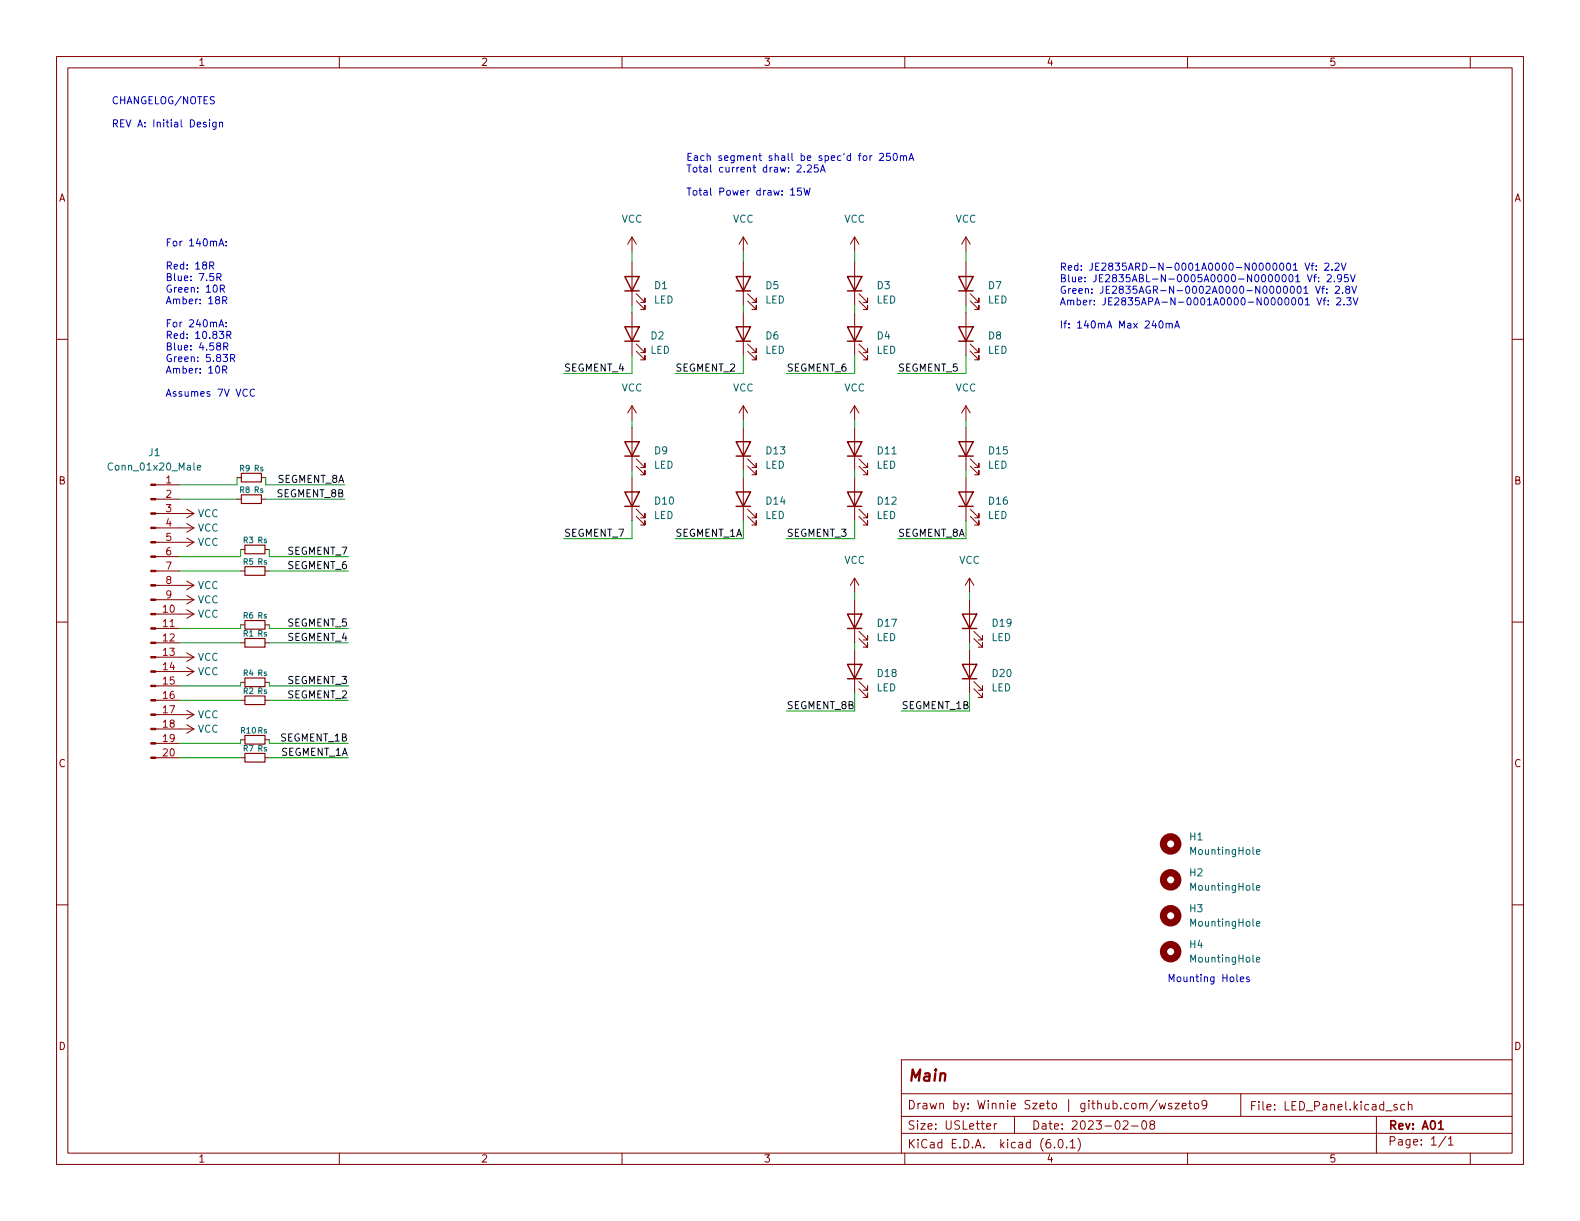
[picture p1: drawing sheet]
<svg xmlns="http://www.w3.org/2000/svg" width="279mm" height="216mm" viewBox="0 0 279 216" stroke-linecap="round" stroke-linejoin="round" font-family="sans-serif">
<g fill="none" stroke="#840000" stroke-width=".18">
<path d="M10 10h259.4v195.9h-259.4zM12 12h255.4v191.9h-255.4zM60 10v2M110 10v2M160 10v2M210 10v2M260 10v2M10 60h2M111.8 41.9v2.6M111.8 46.4v7.6M111.8 55.2v7.7M111.8 41.9l-.8 1.3"/>
<path d="M111.8 41.9l.7 1.3M112.5 53.2l1.5 1.5v-.7v.7h-.7M112.5 51.9l1.5 1.6v-.8v.8h-.7M131.4 41.9v2.6M131.4 46.4v7.6M131.4 55.2v7.7M131.4 41.9l-.7 1.3M131.4 41.9l.8 1.3M132.2 53.2l1.5 1.5v-.7v.7h-.7M132.2 51.9l1.5 1.6v-.8v.8h-.7M151.1 41.9v2.6M151.1 46.4v7.6"/>
<path d="M151.1 55.2v7.7M151.1 41.9l-.7 1.3M151.1 41.9l.8 1.3M151.9 53.2l1.5 1.5v-.7v.7h-.7M151.9 51.9l1.5 1.6v-.8v.8h-.7M170.8 41.9l-.7 1.3M170.8 41.9v2.6M170.8 46.4v7.6M170.8 55.2v7.7M170.8 41.9l.8 1.3M171.6 53.2l1.5 1.5v-.7v.7h-.8M171.6 51.9l1.5 1.6v-.8v.8h-.8"/>
<path d="M267.4 60h2M111.8 71.8v2.5M111.8 75.6v7.6M111.8 71.8l-.8 1.2M111.8 71.8l.7 1.2M112.5 62.1l1.5 1.5v-.7v.7h-.7M112.5 60.8l1.5 1.6v-.8v.8h-.7M131.4 71.8v2.5M131.4 75.6v7.6M131.4 71.8l-.7 1.2M131.4 71.8l.8 1.2M132.2 62.1l1.5 1.5v-.7v.7h-.7"/>
<path d="M132.2 60.8l1.5 1.6v-.8v.8h-.7M151.1 71.8v2.5M151.1 75.6v7.6M151.1 71.8l-.7 1.2M151.1 71.8l.8 1.2M151.9 62.1l1.5 1.5v-.7v.7h-.7M151.9 60.8l1.5 1.6v-.8v.8h-.7M170.8 71.8v2.5M170.8 75.6v7.6M170.8 71.8l-.7 1.2M170.8 71.8l.8 1.2M171.6 62.1l1.5 1.5v-.7v.7h-.8"/>
<path d="M171.6 60.8l1.5 1.6v-.8v.8h-.8M27.5 95.9h6.8M27.5 93.3h6.8M27.5 90.8h6.8M27.5 98.4h4.2M27.5 88.3h4.2M27.5 85.7h4.2M33 95.1l1.3 .8M33 92.6l1.3 .7M33 90l1.3 .8M34.3 95.9l-1.3 .7M34.3 93.3l-1.3 .8"/>
<path d="M34.3 90.8l-1.3 .8M41.9 88.3h.8M41.9 84.5h.8M42.5 97.2h.8M46.2 88.3h.8M46.2 84.5h.8M46.9 97.2h.7M111.8 84.5v7.6M112.5 82.4l1.5 1.5v-.7v.7h-.7M112.5 81.2l1.5 1.5v-.8v.8h-.7M112.5 91.3l1.5 1.5v-.7v.7h-.7M112.5 90l1.5 1.6v-.8v.8h-.7"/>
<path d="M131.4 84.5v7.6M132.2 82.4l1.5 1.5v-.7v.7h-.7M132.2 81.2l1.5 1.5v-.8v.8h-.7M132.2 91.3l1.5 1.5v-.7v.7h-.7M132.2 90l1.5 1.6v-.8v.8h-.7M151.1 84.5v7.6M151.9 91.3l1.5 1.5v-.7v.7h-.7M151.9 90l1.5 1.6v-.8v.8h-.7M151.9 82.4l1.5 1.5v-.7v.7h-.7M151.9 81.2l1.5 1.5v-.8v.8h-.7M170.8 84.5v7.6M171.6 82.4l1.5 1.5v-.7v.7h-.8"/>
<path d="M171.6 81.2l1.5 1.5v-.8v.8h-.8M171.6 91.3l1.5 1.5v-.7v.7h-.8M171.6 90l1.5 1.6v-.8v.8h-.8M10 110h2M27.5 101h4.2M27.5 113.7h4.2M27.5 118.7h6.8M27.5 116.2h6.8M27.5 111.1h4.2M27.5 108.6h6.8M27.5 106h6.8M27.5 103.5h6.8"/>
<path d="M33 118l1.3 .7M33 107.8l1.3 .8M33 115.4l1.3 .8M33 102.7l1.3 .8M33 105.3l1.3 .7M34.3 118.7l-1.3 .8M34.3 108.6l-1.3 .7M34.3 116.2l-1.3 .8M34.3 103.5l-1.3 .8M34.3 106l-1.3 .8M42.5 101h.8M42.5 113.7h.8"/>
<path d="M42.5 110.5h.8M46.9 101h.7M46.9 113.7h.7M46.9 110.5h.7M151.1 102.2v2.6M151.1 106v7.7M151.1 114.9v7.7M151.1 102.2l-.7 1.3M151.1 102.2l.8 1.3M151.9 112.9l1.5 1.5v-.7v.7h-.7M151.9 111.6l1.5 1.6v-.8v.8h-.7M171.4 102.2l-.7 1.3"/>
<path d="M171.4 102.2v2.6M171.4 106v7.7M171.4 114.9v7.7M171.4 102.2l.8 1.3M172.2 112.9l1.5 1.5v-.7v.7h-.7M172.2 111.6l1.5 1.6v-.8v.8h-.7M267.4 110h2M27.5 134h4.2M27.5 123.8h4.2M27.5 131.4h4.2M27.5 128.9h6.8M27.5 126.4h6.8"/>
<path d="M27.5 121.3h4.2M33 125.6l1.3 .8M33 128.1l1.3 .8M34.3 126.4l-1.3 .7M34.3 128.9l-1.3 .8M42.5 134h.8M42.5 130.8h.8M42.5 123.8h.8M42.5 120.7h.8M46.9 134h.7M46.9 130.8h.7M46.9 123.8h.7"/>
<path d="M46.9 120.7h.7M151.9 121.8l1.5 1.5v-.7v.7h-.7M151.9 120.5l1.5 1.5v-.7v.7h-.7M172.2 121.8l1.5 1.5v-.7v.7h-.7M172.2 120.5l1.5 1.5v-.7v.7h-.7M10 160h2M267.4 160h2M159.4 197.4h108M159.4 193.4h108M174.5 199.2l.7-.2-.1-.3h-.4l-.2 .2v.7h.6M175.8 198.7v1M176.3 198.7h-.3l-.2 .3"/>
<path d="M179.4 197.4v3M198.6 198.3l.6-.1 .2 .1 .1 .3-1 1.1h1M200.1 199.1h1.2M202.1 198.2h.2a.81 .81 0 0 1 .5 .6 .81 .81 0 0 1-.3 .8l-.1 .1a.81 .81 0 0 1-.6-.6 .81 .81 0 0 1 .3-.9zM203.6 198.8l-.3-.3 .1-.2 .2-.1h.4l.2 .3-.1 .2-.6 .2-.2 .2 .1 .4 .2 .2 .4-.1 .2-.2-.1-.4-.2-.2M204.6 194.5l-1.3 1.9M205 195.1l.3 1 .2-.7 .3 .7 .3-1M207.2 195.2l-.4-.1-.2 .2 .1 .2 .5 .2v.3h-.6M207.8 195.1h.7l-.7 1h.7M209 195.6l.8-.2-.1-.2-.4-.1-.3 .2 .1 .7h.6M210.2 195.1h.6M210.4 194.6v1.3l.4 .2"/>
<path d="M211.3 195.2l.4-.1 .3 .3v.4l-.3 .3-.4-.1-.1-.2v-.4zM213.4 195.2l-.3 .3h-.3l-.3-.3 .2-.5 .4-.1 .2 .1a.99 .99 0 0 1-.3 1.4h-.3M219.4 193.4v4M243.4 197.4v6.5M247 195.3h-.3l-.2 .2v.2l.5 .1v.4h-.5M248.4 195.3h-.4l-.3 .3v.4l.1 .2h.6M249 195.4l.3-.1h.3l.1 1M249 194.8v1.5M267.4 187.4h-108v16.5M60 203.9v2M110 203.9v2M159.4 200.4h108"/>
<path d="M160 203.9v2M186.5 202.8v.2M187.3 201.5h.2a.81 .81 0 0 1 .6 .6 .81 .81 0 0 1-.3 .8l-.2 .1a.81 .81 0 0 1-.6-.6 .81 .81 0 0 1 .3-.9zM188.6 202.8v.2M189.3 201.9l.4-.4v1.5M189.3 203h.8M190.6 201.3a1.72 1.72 0 0 1 0 2.2M210 203.9v2M255.7 200.9l-1.3 1.9M256.1 201.4l.4-.4v1.5M256.1 202.5h.9M260 203.9v2"/>
</g>
<path d="M254.4 198.6l.4-.4v1.5M254.4 199.7h.8" fill="none" stroke="#840000" stroke-width=".3"/>
<g fill="none" stroke="#840000" stroke-width=".25">
<path d="M110.5 48.9h2.5l-1.2 2.5zM110.5 57.8h2.5l-1.2 2.5zM110.5 51.4h2.5M130.2 48.9h2.5l-1.3 2.5zM130.2 57.8h2.5l-1.3 2.5zM130.2 51.4h2.5M149.9 57.8h2.5l-1.3 2.5zM149.9 48.9h2.5l-1.3 2.5zM149.9 51.4h2.5M169.5 48.9h2.6l-1.3 2.5zM169.5 57.8h2.6l-1.3 2.5zM169.5 51.4h2.6"/>
<path d="M110.5 78.1h2.5l-1.2 2.5zM110.5 60.3h2.5M130.2 78.1h2.5l-1.3 2.5zM130.2 60.3h2.5M149.9 78.1h2.5l-1.3 2.5zM149.9 60.3h2.5M169.5 78.1h2.6l-1.3 2.5zM169.5 60.3h2.6M110.5 87h2.5l-1.2 2.5zM110.5 80.6h2.5M110.5 89.5h2.5M130.2 87h2.5l-1.3 2.5z"/>
<path d="M130.2 80.6h2.5M130.2 89.5h2.5M149.9 87h2.5l-1.3 2.5zM149.9 80.6h2.5M149.9 89.5h2.5M169.5 87h2.6l-1.3 2.5zM169.5 80.6h2.6M169.5 89.5h2.6M149.9 117.5h2.5l-1.3 2.5zM149.9 108.6h2.5l-1.3 2.5zM149.9 111.1h2.5M170.2 117.5h2.5l-1.3 2.5z"/>
<path d="M170.2 108.6h2.5l-1.3 2.5zM170.2 111.1h2.5M149.9 120h2.5M170.2 120h2.5"/>
</g>
<path d="M42.7 87.5h3.5v1.5h-3.5zM42.7 83.7h3.5v1.5h-3.5zM43.3 96.4h3.6v1.5h-3.6zM43.3 100.2h3.6v1.5h-3.6zM43.3 112.9h3.6v1.5h-3.6zM43.3 119.9h3.6v1.5h-3.6zM43.3 109.7h3.6v1.6h-3.6zM43.3 133.2h3.6v1.5h-3.6zM43.3 130h3.6v1.6h-3.6zM43.3 123.1h3.6v1.5h-3.6z" fill="none" stroke="#840000" stroke-width=".2"/>
<g fill="none" stroke="#840000" stroke-width="1.3">
<circle cx="207" cy="155.6" r="1.27"/>
<circle cx="207" cy="149.2" r="1.27"/>
<circle cx="207" cy="161.9" r="1.27"/>
<circle cx="207" cy="168.3" r="1.27"/>
</g>
<path d="M34.9 82.7l.6-.1-.1-.3h-.3l-.2 .2 .1 .6h.4M222.2 150.6l.6-.1-.1-.2-.3-.1-.2 .2v.6h.5M222.2 157l.6-.1-.1-.3h-.3l-.2 .2v.6h.5M222.2 169.7l.6-.1-.1-.3h-.3l-.2 .2v.6h.5M222.2 163.3l.6-.1-.1-.2-.3-.1-.2 .2v.6h.5" fill="none" stroke="#006464" stroke-width=".18"/>
<g fill="#840000" stroke="#840000" stroke-width=".18">
<path d="M26.7 133.9h.8v.2h-.8z"/>
<path d="M26.7 131.3h.8v.3h-.8z"/>
<path d="M26.7 128.8h.8v.2h-.8z"/>
<path d="M26.7 126.2h.8v.3h-.8z"/>
<path d="M26.7 123.7h.8v.3h-.8z"/>
<path d="M26.7 121.2h.8v.2h-.8z"/>
<path d="M26.7 118.6h.8v.3h-.8z"/>
<path d="M26.7 116.1h.8v.2h-.8z"/>
<path d="M26.7 113.5h.8v.3h-.8z"/>
<path d="M26.7 111h.8v.3h-.8z"/>
<path d="M26.7 108.5h.8v.2h-.8z"/>
<path d="M26.7 105.9h.8v.3h-.8z"/>
<path d="M26.7 103.4h.8v.2h-.8z"/>
<path d="M26.7 100.8h.8v.3h-.8z"/>
<path d="M26.7 98.3h.8v.3h-.8z"/>
<path d="M26.7 95.8h.8v.2h-.8z"/>
<path d="M26.7 93.2h.8v.3h-.8z"/>
<path d="M26.7 90.7h.8v.2h-.8z"/>
<path d="M26.7 88.1h.8v.3h-.8z"/>
<path d="M26.7 85.6h.8v.3h-.8z"/>
</g>
<g fill="none" stroke="#0000c2" stroke-width=".18">
<path d="M37.1 21.2v.1M37.1 21.6v.9M38.2 21.6v1l-.2 .3-.3-.1M38.2 21.7l-.4-.1-.2 .2 .1 .6h.5M38.8 21.7l.2-.1 .3 .1 .1 .8M38.8 21.6v.9M139.8 34.5h.7M141.7 33.2h-.6l-.1 .6 .2-.1 .4 .1 .1 .2v.4l-.2 .1-.5-.1M142.2 33.2l.3 1.3 .2-.9 .3 .9 .3-1.3M142.2 30.3v.1M142.8 29.3l.5-.1 .2 .3-.8 .9h.8M144.6 29.2h-.6v.6l.2-.2 .4 .1 .1 .2-.1 .4-.1 .1-.5-.1"/>
<path d="M145.1 30.4l.4-1.2 .4 1.2M145.2 30.1h.6M154.2 27.5l-.4 .3M155.5 27.2l.5-.1 .3 .4-.8 .9h.8M157.4 27.1h-.6l-.1 .6 .2-.1 .4 .1 .2 .1-.1 .5-.2 .1-.5-.1M158.1 27.2l.2-.1a.68 .68 0 0 1 .4 .6 .68 .68 0 0 1-.4 .7l-.2-.1-.2-.4zM159.2 27.7l.2-.2 .3 .1 .1 .8M159.2 27.5v.9M159.8 27.7l.1-.2 .3 .1 .1 .8M160.7 28.4l.5-1.3 .4 1.3M160.9 28h.6M37.1 47l.6-.1 .1-.2v-.3l-.7-.1v1.3"/>
<path d="M37.4 47l.4 .6M38.4 49h.6l.1-.2-.1-.3-.6-.1v1.2M38.7 49l.4 .6M38.7 43.5l.4-1.3 .5 1.3M38.7 57.8l.4-1.3 .5 1.3M38.8 43.1h.6M38.8 57.4h.6M39 51.1l.6-.1 .1-.2-.1-.3-.6-.1v1.3M39.3 51.1l.4 .6M39.4 53.1h.6l.1-.2v-.3l-.7-.2v1.3M39.7 53.1l.4 .6M40 43.4v.1"/>
<path d="M40 42.7v.1M40 57.7v.1M40 57v.1M40.1 59.2h.6l.1-.2v-.3l-.7-.1v1.3M40.4 59.2l.4 .7M205.1 56.9l.1-.2a.68 .68 0 0 1 .5 .7 .68 .68 0 0 1-.5 .6l-.1-.1-.2-.4zM206.2 57.3l.2-.1h.3l.1 .8M206.2 57.2v.8M206.8 57.3l.1-.1h.3l.1 .8M207.7 58l.4-1.3 .5 1.3M207.8 57.6h.6M228.7 46.9l.4-.4v1.3"/>
<path d="M228.7 47.8h.7M229.1 49.8h.8M230.6 51l.3-.4v1.3M230.6 51.9h.7M230.8 46.5l.4 1.3 .4-1.3M230.8 53l.4-.3v1.2M230.8 53.9h.7M231.2 48.6l.4 1.2 .4-1.2M231.9 46.9h.4M232.3 49h.5M232.3 46.5l-.3 .2v1.1M232.6 50.6l.5 1.3 .4-1.3"/>
<path d="M232.8 47.7v.1M232.8 47v.1M232.8 48.6l-.3 .1v1.1M232.9 52.7l.4 1.2 .4-1.2M233.2 49.7v.1M233.2 49v.2M233.7 51h.5M234 53.1h.5M234.2 50.6l-.3 .2v1.1M234.3 46.6l.5-.1 .2 .4-.8 .9h.8M234.5 52.7l-.4 .1v1.1M234.6 51.8v.1"/>
<path d="M234.6 51.1v.1M234.7 48.7l.5-.1 .2 .3-.8 .9h.8M234.9 53.8v.1M234.9 53.1v.2M235.5 47.7v.1M236 49.7v.1M236.1 46.6l.5-.1 .2 .4-.8 .9h.8M236.1 50.7l.5-.1 .3 .4-.8 .9h.8M236.4 52.8l.5-.1 .2 .3-.8 .9h.8M237.2 46.5l.4 1.3 .4-1.3M237.2 49.1l-.2 .2h-.3l-.2-.2 .1-.5h.4l.2 .1a.84 .84 0 0 1-.3 1.1h-.3M237.4 51.8v.1"/>
<path d="M237.7 53.8v.1M238.1 52.7h.8l-.4 .4 .4 .2v.5l-.2 .1-.6-.1M238.2 51.2l-.2-.3v-.2l.2-.1 .4 .1 .1 .1-.1 .2-.5 .2-.1 .2v.4l.2 .1h.2l.3-.3-.1-.3-.2-.1M238.4 48.6h-.6l-.1 .6 .2-.2 .4 .1 .1 .2v.4l-.2 .1-.5-.1M238.8 48.6l.4 1.2 .5-1.2M239 50.6l.5 1.3 .4-1.3M239.3 52.7l.4 1.2 .4-1.2M38.5 61.2l-.2-.3 .1-.2 .1-.1 .4 .1 .1 .2v.1l-.6 .2-.1 .2v.3l.2 .2h.3l.2-.2v-.3l-.2-.2M39.4 65.4l.6-.1 .1-.2v-.3l-.7-.1v1.3M39.6 61.3l.6-.1 .1-.2-.1-.3-.6-.1v1.3M39.7 65.4l.4 .6M39.9 61.3l.4 .6"/>
<path d="M40.8 63.3h.6l.1-.2-.1-.3-.6-.1v1.2M41.1 63.3l.4 .6M45 68.9a.6 .6 0 0 0-.8 .4 .6 .6 0 0 0 .6 .8l.2-.1M219.3 173.2l.6-.2v-.2l-.4-.1-.2 .2 .1 .6h.5M220.9 172.8l-.3-.1-.2 .2 .1 .2 .4 .1v.3h-.5"/>
</g>
<g fill="none" stroke="#009600" stroke-width=".18">
<path d="M111.8 44.5v1.9M111.8 54v1.2M131.4 44.5v1.9M131.4 54v1.2M151.1 44.5v1.9M151.1 54v1.2M170.8 44.5v1.9M170.8 54v1.2M111.8 62.9v3.1h-12.1M111.8 74.3v1.3M131.4 62.9v3.1h-12M131.4 74.3v1.3"/>
<path d="M151.1 62.9v3.1h-12M151.1 74.3v1.3M170.8 62.9v3.1h-12.1M170.8 74.3v1.3M31.7 88.3h10.2M41.9 84.5v1.2h-10.2M42.5 97.2v1.2h-10.8M47 84.5v1.2h14M47 88.3h14M47.6 97.2v1.2h14M111.8 92.1v3.2h-12.1M111.8 83.2v1.3"/>
<path d="M131.4 83.2v1.3M131.4 92.1v3.2h-12M151.1 83.2v1.3M151.1 92.1v3.2h-12M170.8 92.1v3.2h-12.1M170.8 83.2v1.3M31.7 101h10.8M31.7 113.7h10.8M42.5 110.5v.6h-10.8M47.6 101h14M47.6 110.5v.6h14M47.6 113.7h14"/>
<path d="M151.1 104.8v1.2M151.1 113.7v1.2M171.4 104.8v1.2M171.4 113.7v1.2M31.7 123.8h10.8M31.7 134h10.8M42.5 120.7v.6h-10.8M42.5 130.8v.6h-10.8M47.6 120.7v.6h14M47.6 130.8v.6h14M47.6 123.8h14M47.6 134h14"/>
<path d="M151.1 122.6v3.1h-12M171.4 122.6v3.1h-12"/>
</g>
<text font-size="2.8" fill="#840000" x="160.4" y="191.2">Main</text>
<g font-size="2.1" fill="#840000">
<text x="160.4" y="196.2">Drawn by: Winnie Szeto | github.com/wszeto9</text>
<text x="220.9" y="196.3">File: LED_Panel.kicad_sch</text>
<text x="160.4" y="203">KiCad E.D.A. kicad (6.0.1)</text>
<text x="160.4" y="199.7">Size: USLetter</text>
<text x="182.4" y="199.7">Date: 2023-02-08</text>
<text x="245.4" y="199.7">Rev: A01</text>
<text x="245.4" y="202.5">Page: 1/1</text>
</g>
<g font-size="1.8" fill="#840000">
<text x="35" y="11.6">1</text>
<text x="85" y="11.6">2</text>
<text x="135" y="11.6">3</text>
<text x="185" y="11.6">4</text>
<text x="235" y="11.6">5</text>
<text x="10.3" y="35.6">A</text>
<text x="267.7" y="35.6">A</text>
<text x="10.3" y="85.7">B</text>
<text x="267.7" y="85.7">B</text>
<text x="10.3" y="135.6">C</text>
<text x="267.7" y="135.6">C</text>
<text x="10.3" y="185.7">D</text>
<text x="267.7" y="185.7">D</text>
<text x="35" y="205.6">1</text>
<text x="85" y="205.6">2</text>
<text x="135" y="205.6">3</text>
<text x="185" y="205.6">4</text>
<text x="235" y="205.6">5</text>
</g>
<g font-size="1.8" fill="#0000c2">
<text x="19.7" y="18.4">CHANGELOG/NOTES</text>
<text x="19.7" y="22.5">REV A: Initial Design</text>
<text x="121.3" y="28.4">Each segment shall be spec'd for 250mA</text>
<text x="121.3" y="30.5">Total current draw: 2.25A</text>
<text x="121.3" y="34.6">Total Power draw: 15W</text>
<text x="29.2" y="43.6">For 140mA:</text>
<text x="29.2" y="47.6">Red: 18R</text>
<text x="187.3" y="47.8">Red: JE2835ARD-N-0001A0000-N0000001 Vf: 2.2V</text>
<text x="29.2" y="49.7">Blue: 7.5R</text>
<text x="29.2" y="51.7">Green: 10R</text>
<text x="29.2" y="53.8">Amber: 18R</text>
<text x="187.3" y="49.9">Blue: JE2835ABL-N-0005A0000-N0000001 Vf: 2.95V</text>
<text x="187.3" y="51.9">Green: JE2835AGR-N-0002A0000-N0000001 Vf: 2.8V</text>
<text x="187.3" y="54">Amber: JE2835APA-N-0001A0000-N0000001 Vf: 2.3V</text>
<text x="29.2" y="57.9">For 240mA:</text>
<text x="29.2" y="59.9">Red: 10.83R</text>
<text x="187.3" y="58.1">If: 140mA Max 240mA</text>
<text x="29.2" y="62">Blue: 4.58R</text>
<text x="29.2" y="64">Green: 5.83R</text>
<text x="29.2" y="66">Amber: 10R</text>
<text x="29.2" y="70.1">Assumes 7V VCC</text>
<text x="206.4" y="173.6">Mounting Holes</text>
</g>
<g font-size="1.8" fill="#006464">
<text x="109.9" y="39.4">VCC</text>
<text x="129.6" y="39.4">VCC</text>
<text x="149.3" y="39.4">VCC</text>
<text x="168.9" y="39.4">VCC</text>
<text x="115.6" y="53.7">LED</text>
<text x="115.8" y="51.1">D1</text>
<text x="135.3" y="53.7">LED</text>
<text x="135.4" y="51.1">D5</text>
<text x="155" y="53.7">LED</text>
<text x="155.1" y="51.1">D3</text>
<text x="174.7" y="53.7">LED</text>
<text x="174.8" y="51.1">D7</text>
<text x="115" y="62.5">LED</text>
<text x="115.1" y="60">D2</text>
<text x="135.3" y="62.5">LED</text>
<text x="135.4" y="60">D6</text>
<text x="155" y="62.5">LED</text>
<text x="155.1" y="60">D4</text>
<text x="174.7" y="62.5">LED</text>
<text x="174.8" y="60">D8</text>
<text x="109.9" y="69.2">VCC</text>
<text x="129.6" y="69.2">VCC</text>
<text x="149.3" y="69.2">VCC</text>
<text x="168.9" y="69.2">VCC</text>
<text x="19.6" y="83.2">Conn_01x20_Male</text>
<text x="26.3" y="80.6">J1</text>
<text x="115.6" y="82.9">LED</text>
<text x="115.8" y="80.3">D9</text>
<text x="135.3" y="82.9">LED</text>
<text x="135.6" y="80.3">D13</text>
<text x="155" y="82.9">LED</text>
<text x="155.2" y="80.3">D11</text>
<text x="174.7" y="82.9">LED</text>
<text x="174.9" y="80.3">D15</text>
<text x="115.9" y="89.2">D10</text>
<text x="135.6" y="89.2">D14</text>
<text x="155.2" y="89.2">D12</text>
<text x="174.9" y="89.2">D16</text>
<text x="35" y="94">VCC</text>
<text x="35" y="91.4">VCC</text>
<text x="115.6" y="91.8">LED</text>
<text x="135.3" y="91.8">LED</text>
<text x="155" y="91.8">LED</text>
<text x="174.7" y="91.8">LED</text>
<text x="35" y="96.5">VCC</text>
<text x="149.3" y="99.7">VCC</text>
<text x="169.6" y="99.7">VCC</text>
<text x="35" y="104.1">VCC</text>
<text x="35" y="106.7">VCC</text>
<text x="35" y="109.2">VCC</text>
<text x="155" y="113.3">LED</text>
<text x="155.2" y="110.8">D17</text>
<text x="175.3" y="113.3">LED</text>
<text x="175.6" y="110.8">D19</text>
<text x="35" y="119.4">VCC</text>
<text x="35" y="116.8">VCC</text>
<text x="155.2" y="119.7">D18</text>
<text x="175.6" y="119.7">D20</text>
<text x="155" y="122.2">LED</text>
<text x="175.3" y="122.2">LED</text>
<text x="35" y="127">VCC</text>
<text x="35" y="129.5">VCC</text>
<text x="210.4" y="148.6">H1</text>
<text x="210.4" y="154.9">H2</text>
<text x="210.7" y="151.1">MountingHole</text>
<text x="210.4" y="161.3">H3</text>
<text x="210.7" y="157.5">MountingHole</text>
<text x="210.4" y="167.6">H4</text>
<text x="210.7" y="163.8">MountingHole</text>
<text x="210.7" y="170.2">MountingHole</text>
</g>
<g font-size="1.8" fill="#0f0f0f">
<text x="99.7" y="65.7">SEGMENT_4</text>
<text x="119.4" y="65.7">SEGMENT_2</text>
<text x="139.1" y="65.7">SEGMENT_6</text>
<text x="158.7" y="65.7">SEGMENT_5</text>
<text x="49" y="87.9">SEGMENT_8B</text>
<text x="49" y="85.4">SEGMENT_8A</text>
<text x="99.7" y="94.9">SEGMENT_7</text>
<text x="119.4" y="94.9">SEGMENT_1A</text>
<text x="139.1" y="94.9">SEGMENT_3</text>
<text x="158.7" y="94.9">SEGMENT_8A</text>
<text x="50.9" y="100.6">SEGMENT_6</text>
<text x="50.9" y="98.1">SEGMENT_7</text>
<text x="50.9" y="110.8">SEGMENT_5</text>
<text x="50.9" y="113.3">SEGMENT_4</text>
<text x="50.9" y="120.9">SEGMENT_3</text>
<text x="50.9" y="123.5">SEGMENT_2</text>
<text x="139.1" y="125.4">SEGMENT_8B</text>
<text x="159.4" y="125.4">SEGMENT_1B</text>
<text x="49.6" y="131.1">SEGMENT_1B</text>
<text x="49.6" y="133.6">SEGMENT_1A</text>
</g>
<g font-size="1.8" fill="#a90000">
<text x="29.4" y="85.5">1</text>
<text x="29.4" y="88">2</text>
<text x="29.4" y="90.6">3</text>
<text x="29.4" y="93.1">4</text>
<text x="29.4" y="95.6">5</text>
<text x="29.4" y="98.2">6</text>
<text x="29.4" y="100.7">7</text>
<text x="29.4" y="103.3">8</text>
<text x="29.4" y="105.8">9</text>
<text x="28.9" y="108.3">10</text>
<text x="28.9" y="110.9">11</text>
<text x="28.9" y="113.4">12</text>
<text x="28.9" y="116">13</text>
<text x="28.9" y="118.5">14</text>
<text x="28.9" y="121">15</text>
<text x="28.9" y="123.6">16</text>
<text x="28.9" y="126.1">17</text>
<text x="28.9" y="128.7">18</text>
<text x="28.9" y="131.2">19</text>
<text x="28.9" y="133.7">20</text>
</g>
<g font-size="1.4" fill="#006464">
<text x="42.4" y="83.3">R9 Rs</text>
<text x="42.4" y="87.1">R8 Rs</text>
<text x="43" y="99.8">R5 Rs</text>
<text x="43" y="96">R3 Rs</text>
<text x="43" y="112.5">R1 Rs</text>
<text x="43" y="109.4">R6 Rs</text>
<text x="43" y="119.5">R4 Rs</text>
<text x="43" y="122.7">R2 Rs</text>
<text x="42.6" y="129.7">R10 Rs</text>
<text x="43" y="132.9">R7 Rs</text>
</g>
</svg>
